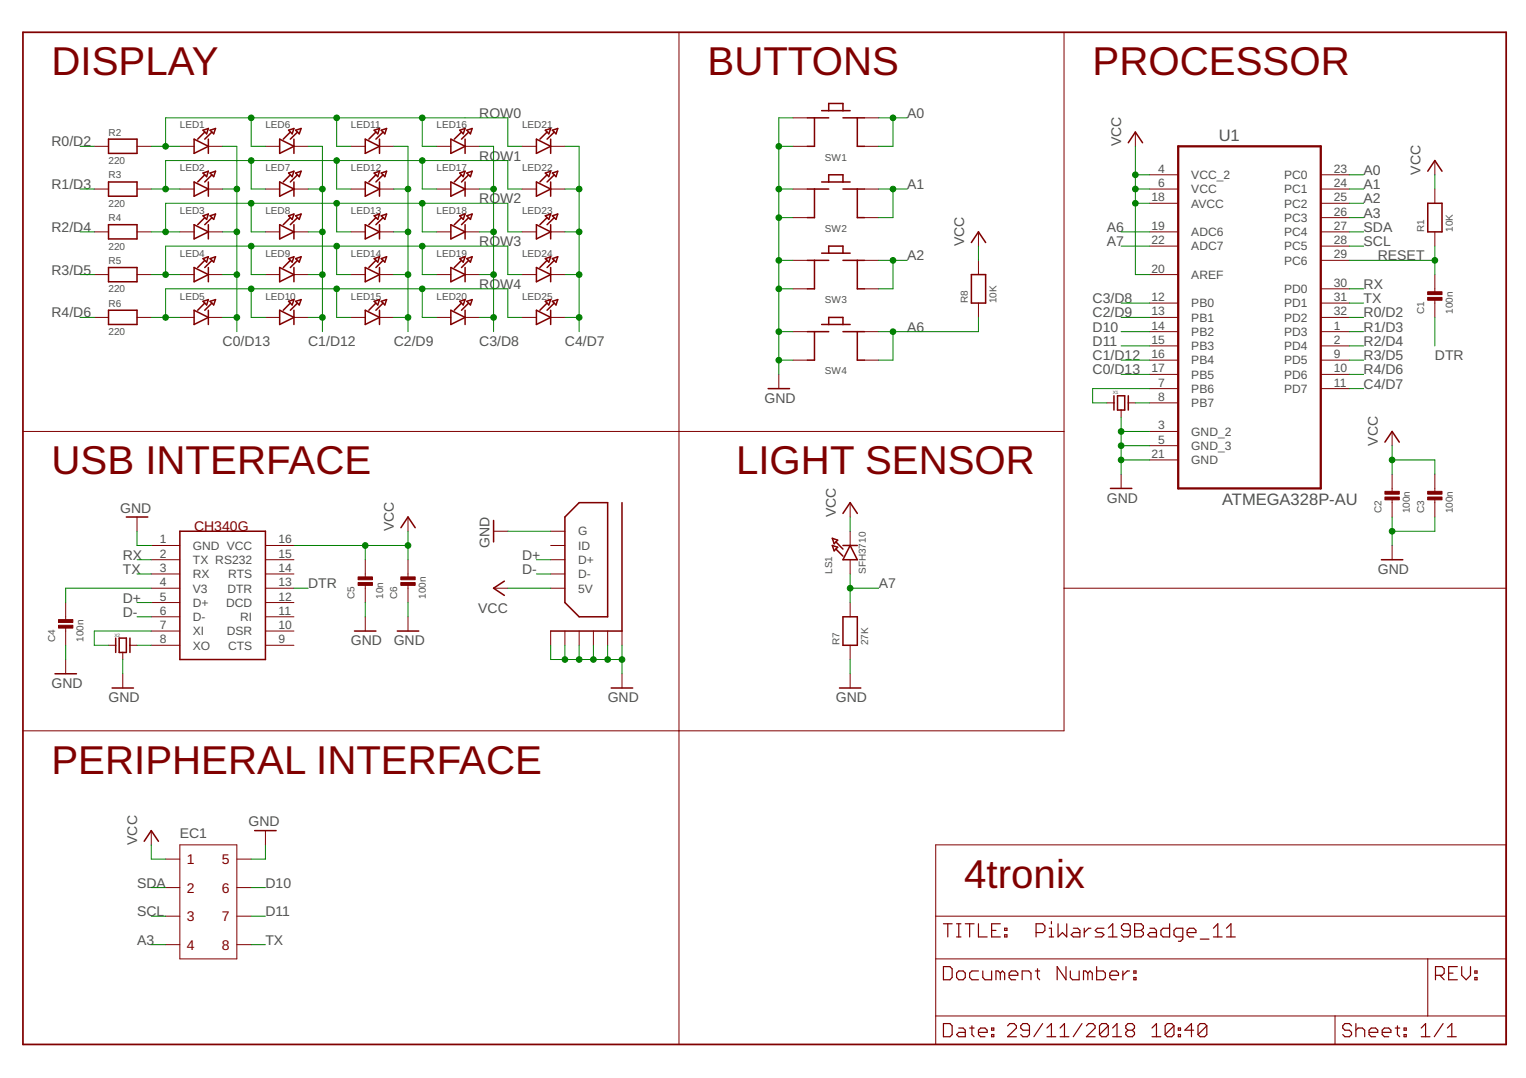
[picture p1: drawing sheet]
<svg xmlns="http://www.w3.org/2000/svg" width="297mm" height="210mm" viewBox="0 0 297 210" stroke-linecap="round" stroke-linejoin="round" font-family="sans-serif">
<g fill="none" stroke="#800000" stroke-width=".19">
<path d="M132.2 6.3v197.1M207.1 6.3v136h-202.6M18.4 36.8h2.7M18.4 28.5h2.7M26.7 36.8h2.7M26.7 28.5h2.7M35 36.8h2.8M35 28.5h2.8M40.6 36.8h2.7M40.6 28.5h2.7M51.7 36.8h2.7M51.7 28.5h2.7"/>
<path d="M57.2 36.8h2.8M57.2 28.5h2.8M68.3 36.8h2.8M68.3 28.5h2.8M73.9 36.8h2.7M73.9 28.5h2.7M85 36.8h2.8M85 28.5h2.8M90.5 36.8h2.8M90.5 28.5h2.8M101.6 36.8h2.8M101.6 28.5h2.8"/>
<path d="M107.2 36.8h2.8M107.2 28.5h2.8M154.4 36.8h2.8M154.4 28.5h2.8M154.4 22.9h2.8M168.3 36.8h2.7M168.3 28.5h2.7M168.3 22.9h2.7M221 25.7v2.8M223.8 34h5.5M223.8 36.8h5.5M223.8 39.6h5.5"/>
<path d="M257.1 34h5.6M257.1 36.8h5.6M257.1 39.6h5.6M279.3 31.3v2.7M279.3 36.8v2.8M18.4 45.1h2.7M18.4 53.5h2.7M26.7 45.1h2.7M26.7 53.5h2.7M35 45.1h2.8M35 53.5h2.8M40.6 45.1h2.7"/>
<path d="M40.6 53.5h2.7M51.7 45.1h2.7M51.7 53.5h2.7M57.2 45.1h2.8M57.2 53.5h2.8M68.3 45.1h2.8M68.3 53.5h2.8M73.9 45.1h2.7M73.9 53.5h2.7M85 45.1h2.8M85 53.5h2.8M90.5 45.1h2.8"/>
<path d="M90.5 53.5h2.8M101.6 45.1h2.8M101.6 53.5h2.8M107.2 45.1h2.8M107.2 53.5h2.8M154.4 42.4h2.8M154.4 50.7h2.8M154.4 56.2h2.8M168.3 42.4h2.7M168.3 50.7h2.7M168.3 56.2h2.7M190.5 45.1v2.8"/>
<path d="M190.5 50.7v2.8M190.5 59v2.8M223.8 45.1h5.5M223.8 47.9h5.5M223.8 53.5h5.5M223.8 59h5.5M257.1 45.1h5.6M257.1 47.9h5.6M257.1 59h5.6M257.1 42.4h5.6M257.1 50.7h5.6M257.1 56.2h5.6"/>
<path d="M279.3 45.1v2.8M279.3 53.5v3.3M279.3 58.5v3.3M18.4 61.8h2.7M26.7 61.8h2.7M35 61.8h2.8M40.6 61.8h2.7M51.7 61.8h2.7M57.2 61.8h2.8M68.3 61.8h2.8M73.9 61.8h2.7M85 61.8h2.8"/>
<path d="M90.5 61.8h2.8M101.6 61.8h2.8M107.2 61.8h2.8M151.6 72.9v2.8M154.4 64.6h2.8M154.4 70.1h2.8M168.3 64.6h2.7M168.3 70.1h2.7M215.5 78.4h1.3M218.2 79.8v1.4M219.6 78.4h1.4M223.8 61.8h5.5"/>
<path d="M223.8 64.6h5.5M223.8 67.4h5.5M223.8 70.1h5.5M223.8 72.9h5.5M223.8 75.7h5.5M223.8 78.4h5.5M257.1 61.8h5.6M257.1 64.6h5.6M257.1 67.4h5.6M257.1 70.1h5.6M257.1 72.9h5.6M257.1 75.7h5.6"/>
<path d="M4.5 84h202.6M165.5 97.9v2.8M218.2 92.3v2.8M223.8 84h5.5M223.8 86.8h5.5M223.8 89.6h5.5M271 84v2.8M271 92.3v3.4M271 97.3v3.4M279.3 92.3v3.4M279.3 97.3v3.4M12.8 117.3v3.3"/>
<path d="M26.7 100.7v2.7M29.4 114.5h5.6M29.4 117.3h5.6M29.4 106.2h5.6M29.4 109h5.6M29.4 111.8h5.6M51.7 114.5h5.5M51.7 117.3h5.5M51.7 106.2h5.5M51.7 109h5.5M51.7 111.8h5.5M71.1 109v3.3"/>
<path d="M71.1 114v3.3M79.4 100.7v2.7M79.4 109v3.3M79.4 114v3.3M96.1 114.5h2.7M96.1 103.4h2.7M107.2 114.5h2.8M107.2 106.2h2.8M107.2 109h2.8M107.2 111.8h2.8M107.2 103.4h2.8M165.5 103.4v2.8"/>
<path d="M165.5 109v2.8M165.5 117.3v2.8M207.1 114.5h86.1M271 106.2v2.8M12.8 122.3v3.3M12.8 128.4v2.8M21.1 125.6h1.4M23.9 127v1.4M23.9 131.2v2.8M25.3 125.6h1.4M29.4 125.6h5.6M29.4 120.1h5.6"/>
<path d="M29.4 122.9h5.6M51.7 125.6h5.5M51.7 120.1h5.5M51.7 122.9h5.5M71.1 120.1v2.8M79.4 120.1v2.8M107.2 122.9v2.7M110 122.9v2.7M112.7 122.9v2.7M115.5 122.9v2.7M118.3 122.9v2.7M121.1 122.9v2.7"/>
<path d="M121.1 131.2v2.8M165.5 125.6v2.8M165.5 131.2v2.8M29.4 161.7v2.8M32.2 178.4h2.8M32.2 167.3h2.8M32.2 172.8h2.8M35 164.5h11.1v22.2h-11.1zM46.1 178.4h2.8M46.1 167.3h2.8M46.1 172.8h2.8M51.7 161.7v2.8"/>
<path d="M182.1 164.5h111.1v38.9h-111.1zM182.1 178.4h111.1M32.2 183.9h2.8M46.1 183.9h2.8M182.1 186.7h111.1M182.1 197.8h111.1M259.9 197.8v5.6M277.9 186.7v11.1"/>
</g>
<path d="M4.5 6.3h288.7v197.1h-288.7z" fill="none" stroke="#800000" stroke-width=".34"/>
<g fill="none" stroke="#800000" stroke-width=".23">
<path d="M183.6 179.9h1.7M184.5 179.9v2.5M186.2 179.9h.8M186.6 179.9v2.5M187.9 179.9h1.7M188.7 179.9v2.5M190.5 179.9v2.5h1.7M194.7 179.9h-1.7v2.5h1.7M204.7 179.5v.4M206 179.9v2.5l.8-.8 .8 .8v-2.5M220.9 179.9h1.2l.5 .4v.4l-.5 .5 .5 .4v.4l-.5 .4h-1.2zM227.7 179.9v2.5h-1.3l-.4-.4v-.8l.4-.5h1.3"/>
<path d="M183.6 188.2h1.3l.4 .4v1.7l-.4 .5h-1.3zM183.6 199.3h1.3l.4 .4v1.7l-.4 .5h-1.3zM186.2 189.5l.4-.4h.9l.4 .4v.8l-.4 .5h-.9l-.4-.5zM186.2 182.4h.8M189.2 199.7v1.7l.4 .5M190.5 189.1h-1.3l-.5 .4v.8l.5 .5h1.3M191.3 189.1v1.2l.4 .5h1.3v-1.7M193 181.2h.9M194.7 189.5l-.4-.4h-.4v1.7M194.7 189.5l.4-.4 .5 .4v1.3M194.7 189.5v1.3M195.6 182h.4v.4h-.4z"/>
<path d="M195.6 180.7h.4v.5h-.4zM196.1 199.7l.5-.4h.8l.4 .4v.5l-1.7 1.7h1.7M196.4 189.9h1.7v-.4l-.4-.4h-.9l-.4 .4v.8l.4 .5h.9M199 190.8v-1.7h1.3l.4 .4v1.3M201.5 189.1h.9M201.7 181.6h1.3l.4-.4v-.9l-.4-.4h-1.3v2.5M202 188.6v1.7l.4 .5M202.9 199.3l-1.6 2.6M204.2 180.7h.5v1.7M204.2 182.4h.9M207.5 188.2v2.6l-1.7-2.6v2.6M208.3 189.1v1.2l.5 .5h1.3v-1.7"/>
<path d="M208.9 180.7h.9l.4 .5v1.2h-1.3l-.4-.4 .4-.4h1.3M210.6 199.3l-1.7 2.6M211.1 180.7v1.7M211.5 199.7l.4-.4h.8l.5 .4v.5l-1.7 1.7h1.7M211.8 189.5l-.5-.4h-.4v1.7M211.8 189.5v1.3M211.8 189.5l.4-.4 .4 .4v1.3M212.3 180.7h-.4l-.8 .9M213.5 188.2v2.6h1.2l.5-.5v-.8l-.5-.4h-1.2M214.9 180.7h-1.3l-.4 .5 .4 .4h.9l.4 .4-.4 .4h-1.3M215.7 199.7v1.7l-.4 .5h-.8l-.5-.5M215.7 199.7l-.4-.4h-.8l-.5 .4v1.7"/>
<path d="M215.7 199.7l-1.7 1.7M215.8 182.4h1.6M215.8 180.7l.8-.8v2.5M216 189.9h1.7v-.4l-.4-.4h-.8l-.5 .4v.8l.5 .5h.8M218.6 189.1v1.7M219.9 189.1h-.5l-.8 .8M220 181.2h-1.3l-.4-.5v-.4l.4-.4h.9l.4 .4v1.7l-.4 .4h-.9l-.4-.4M220.7 190.3h.4v.5h-.4zM220.7 189.1h.4v.4h-.4zM220.9 181.2h1.2M223.8 180.7h.9l.4 .5v1.2h-1.3l-.4-.4 .4-.4h1.3M228.5 199.7v1.7l-.4 .5h-.9l-.4-.5"/>
<path d="M228.5 199.7l-.4-.4h-.9l-.4 .4v1.7M228.5 199.7l-1.7 1.7M230.2 182.4h-1.2l-.5-.4v-.8l.5-.5h1.2v2.2l-.4 .4h-.4M231.1 181.6h1.7v-.4l-.4-.5h-.9l-.4 .5v.8l.4 .4h.9M233.6 182.9h1.7M234.9 199.7v1.7l-.4 .5h-.9l-.4-.5M234.9 199.7l-.4-.4h-.9l-.4 .4v1.7M234.9 199.7l-1.7 1.7M236.2 182.4h1.7M236.2 180.7l.8-.8v2.5M238.7 182.4h1.8M238.7 180.7l.9-.8v2.5"/>
<path d="M263.1 199.7l-.4-.4h-.9l-.4 .4v.5l.4 .4h.9l.4 .4v.4l-.4 .5h-.9l-.4-.5M263.9 199.3v2.6M272 199.7v1.7l.5 .5M279.4 189.9h1.3l.4-.4v-.9l-.4-.4h-1.3v2.6M280.3 189.9l.8 .9M280.9 199.3l-1.7 2.6M282 189.5h.8M283.7 188.2h-1.7v2.6h1.7M284.5 188.2v1.7l.9 .9 .8-.9v-1.7M287.1 190.3h.4v.5h-.4zM287.1 189.1h.4v.4h-.4zM186.6 200.2h.9l.4 .4v1.3h-1.3l-.4-.5 .4-.4h1.3"/>
<path d="M188.7 200.2h.9M190.5 201h1.7v-.4l-.5-.4h-.8l-.4 .4v.8l.4 .5h.8M193 201.4h.4v.5h-.4zM193 200.2h.4v.4h-.4zM200.4 200.6h-1.3l-.4-.4v-.5l.4-.4h.9l.4 .4v1.7l-.4 .5h-.9l-.4-.5M203.8 201.9h1.7M203.8 200.2l.9-.9v2.6M206.4 201.9h1.7M206.4 200.2l.8-.9v2.6M216.6 201.9h1.7M216.6 200.2l.8-.9v2.6M219.6 200.6l-.5 .4v.4l.5 .5h.8l.4-.5v-.4l-.4-.4"/>
<path d="M219.6 200.6l-.5-.4v-.5l.5-.4h.8l.4 .4v.5l-.4 .4M219.6 200.6h.8M224.2 201.9h1.8M224.2 200.2l.9-.9v2.6M229.4 201.4h.4v.5h-.4zM229.4 200.2h.4v.4h-.4zM232.3 200.6h-1.7l1.3-1.3v2.6M263.9 200.6l.5-.4h.8l.4 .4v1.3M266.5 201h1.7v-.4l-.4-.4h-.9l-.4 .4v.8l.4 .5h.9M269 201h1.7v-.4l-.4-.4h-.8l-.5 .4v.8l.5 .5h.8M271.6 200.2h.9M273.3 201.4h.4v.5h-.4z"/>
<path d="M273.3 200.2h.4v.4h-.4zM276.6 201.9h1.7M276.6 200.2l.9-.9v2.6M281.7 201.9h1.8M281.7 200.2l.9-.9v2.6"/>
</g>
<g fill="none" stroke="#800000" stroke-width=".3">
<path d="M21.1 27.1h5.6v2.8h-5.6zM21.1 35.4h5.6v2.8h-5.6zM37.8 27.1l2.8 1.4-2.8 1.4zM37.8 35.4l2.8 1.4-2.8 1.4zM39.5 25.4l1.1-.4-.4 1.1zM39.5 33.7l1.1-.4-.4 1.1zM39.9 25.7l-1.4 1.4M39.9 34l-1.4 1.4M40.6 27.1v2.8M40.6 35.4v2.8M40.9 25.4l1.1-.4-.4 1.1zM40.9 33.7l1.1-.4-.4 1.1z"/>
<path d="M41.3 25.7l-1.4 1.4M41.3 34l-1.4 1.4M54.4 27.1l2.8 1.4-2.8 1.4zM54.4 35.4l2.8 1.4-2.8 1.4zM56.2 25.4l1-.4-.3 1.1zM56.2 33.7l1-.4-.3 1.1zM56.5 25.7l-1.4 1.4M56.5 34l-1.4 1.4M57.2 27.1v2.8M57.2 35.4v2.8M57.6 25.4l1-.4-.3 1.1zM57.6 33.7l1-.4-.3 1.1z"/>
<path d="M57.9 34l-1.4 1.4M57.9 25.7l-1.4 1.4M71.1 27.1l2.8 1.4-2.8 1.4zM71.1 35.4l2.8 1.4-2.8 1.4zM72.8 25.4l1.1-.4-.4 1.1zM72.8 33.7l1.1-.4-.4 1.1zM73.2 25.7l-1.4 1.4M73.2 34l-1.4 1.4M73.9 27.1v2.8M73.9 35.4v2.8M74.2 25.4l1-.4-.3 1.1zM74.2 33.7l1-.4-.3 1.1z"/>
<path d="M74.6 34l-1.4 1.4M74.6 25.7l-1.4 1.4M87.8 27.1l2.7 1.4-2.7 1.4zM87.8 35.4l2.7 1.4-2.7 1.4zM89.5 25.4l1-.4-.3 1.1zM89.5 33.7l1-.4-.3 1.1zM89.8 25.7l-1.4 1.4M89.8 34l-1.4 1.4M90.5 27.1v2.8M90.5 35.4v2.8M90.9 25.4l1-.4-.3 1.1zM90.9 33.7l1-.4-.3 1.1z"/>
<path d="M91.2 34l-1.4 1.4M91.2 25.7l-1.4 1.4M104.4 27.1l2.8 1.4-2.8 1.4zM104.4 35.4l2.8 1.4-2.8 1.4zM106.2 25.4l1-.4-.4 1.1zM106.2 33.7l1-.4-.4 1.1zM106.5 34l-1.4 1.4M106.5 25.7l-1.4 1.4M107.2 27.1v2.8M107.2 35.4v2.8M107.5 25.4l1.1-.4-.4 1.1zM107.5 33.7l1.1-.4-.4 1.1z"/>
<path d="M107.9 34l-1.4 1.4M107.9 25.7l-1.4 1.4M157.2 22.9h4.1M157.2 36.8h4.1M158.5 22.9v5.6h-1.3M158.5 36.8v5.6h-1.3M159.9 35.4h5.6M159.9 21.5h5.6M161.3 21.5v-1.3h2.8v1.3M161.3 35.4v-1.4h2.8v1.4M164.1 22.9h4.2M164.1 36.8h4.2"/>
<path d="M166.9 22.9v5.6h1.4M166.9 36.8v5.6h1.4M219.6 27.8l1.4-2.1 1.4 2.1M277.9 39.6h2.8v5.5h-2.8zM277.9 33.3l1.4-2 1.4 2M21.1 43.8h5.6v2.7h-5.6zM21.1 52.1h5.6v2.8h-5.6zM37.8 43.8l2.8 1.3-2.8 1.4zM37.8 52.1l2.8 1.4-2.8 1.4zM39.5 42l1.1-.3-.4 1zM39.5 50.4l1.1-.4-.4 1zM39.5 58.7l1.1-.4-.4 1.1z"/>
<path d="M39.9 42.4l-1.4 1.4M39.9 50.7l-1.4 1.4M39.9 59l-1.4 1.4M40.6 43.8v2.7M40.6 52.1v2.8M40.9 42l1.1-.3-.4 1zM40.9 50.4l1.1-.4-.4 1zM40.9 58.7l1.1-.4-.4 1.1zM41.3 42.4l-1.4 1.4M41.3 50.7l-1.4 1.4M41.3 59l-1.4 1.4M54.4 43.8l2.8 1.3-2.8 1.4z"/>
<path d="M54.4 52.1l2.8 1.4-2.8 1.4zM56.2 42l1-.3-.3 1zM56.2 50.4l1-.4-.3 1zM56.2 58.7l1-.4-.3 1.1zM56.5 42.4l-1.4 1.4M56.5 50.7l-1.4 1.4M56.5 59l-1.4 1.4M57.2 43.8v2.7M57.2 52.1v2.8M57.6 42l1-.3-.3 1zM57.6 50.4l1-.4-.3 1zM57.6 58.7l1-.4-.3 1.1z"/>
<path d="M57.9 42.4l-1.4 1.4M57.9 50.7l-1.4 1.4M57.9 59l-1.4 1.4M71.1 43.8l2.8 1.3-2.8 1.4zM71.1 52.1l2.8 1.4-2.8 1.4zM72.8 42l1.1-.3-.4 1zM72.8 50.4l1.1-.4-.4 1zM72.8 58.7l1.1-.4-.4 1.1zM73.2 42.4l-1.4 1.4M73.2 50.7l-1.4 1.4M73.2 59l-1.4 1.4M73.9 43.8v2.7"/>
<path d="M73.9 52.1v2.8M74.2 42l1-.3-.3 1zM74.2 50.4l1-.4-.3 1zM74.2 58.7l1-.4-.3 1.1zM74.6 42.4l-1.4 1.4M74.6 50.7l-1.4 1.4M74.6 59l-1.4 1.4M87.8 43.8l2.7 1.3-2.7 1.4zM87.8 52.1l2.7 1.4-2.7 1.4zM89.5 42l1-.3-.3 1zM89.5 50.4l1-.4-.3 1zM89.5 58.7l1-.4-.3 1.1z"/>
<path d="M89.8 42.4l-1.4 1.4M89.8 50.7l-1.4 1.4M89.8 59l-1.4 1.4M90.5 43.8v2.7M90.5 52.1v2.8M90.9 58.7l1-.4-.3 1.1zM90.9 42l1-.3-.3 1zM90.9 50.4l1-.4-.3 1zM91.2 42.4l-1.4 1.4M91.2 50.7l-1.4 1.4M91.2 59l-1.4 1.4M104.4 43.8l2.8 1.3-2.8 1.4z"/>
<path d="M104.4 52.1l2.8 1.4-2.8 1.4zM106.2 42l1-.3-.4 1zM106.2 50.4l1-.4-.4 1zM106.2 58.7l1-.4-.4 1.1zM106.5 42.4l-1.4 1.4M106.5 50.7l-1.4 1.4M106.5 59l-1.4 1.4M107.2 43.8v2.7M107.2 52.1v2.8M107.5 42l1.1-.3-.4 1zM107.5 50.4l1.1-.4-.4 1zM107.5 58.7l1.1-.4-.4 1.1z"/>
<path d="M107.9 42.4l-1.4 1.4M107.9 50.7l-1.4 1.4M107.9 59l-1.4 1.4M157.2 50.7h4.1M158.5 50.7v5.5h-1.3M159.9 49.3h5.6M161.3 49.3v-1.4h2.8v1.4M164.1 50.7h4.2M166.9 50.7v5.5h1.4M189.1 53.5h2.8v5.5h-2.8zM189.1 47.2l1.4-2.1 1.4 2.1M21.1 60.4h5.6v2.8h-5.6z"/>
<path d="M37.8 60.4l2.8 1.4-2.8 1.4zM40.6 60.4v2.8M54.4 60.4l2.8 1.4-2.8 1.4zM57.2 60.4v2.8M71.1 60.4l2.8 1.4-2.8 1.4zM73.9 60.4v2.8M87.8 60.4l2.7 1.4-2.7 1.4zM90.5 60.4v2.8M104.4 60.4l2.8 1.4-2.8 1.4zM107.2 60.4v2.8M149.5 75.7h4.2M157.2 64.6h4.1"/>
<path d="M158.5 64.6v5.5h-1.3M159.9 63.2h5.6M161.3 63.2v-1.4h2.8v1.4M164.1 64.6h4.2M166.9 64.6v5.5h1.4M216.8 77.1v2.7M217.5 77.1h1.4v2.7h-1.4zM219.6 77.1v2.7M112.7 97.9h5.6v22.2h-5.6l-2.7-2.8v-16.6zM121.1 97.9v25h-13.9M164.1 100l1.4-2.1 1.4 2.1M216.2 95.1h4.1"/>
<path d="M269.6 86.1l1.4-2.1 1.4 2.1M24.6 100.7h4.2M35 103.4h16.7v25h-16.7zM78 102.7l1.4-2 1.4 2M96.1 101.3v4.2M98.2 113.2l-2.1 1.3 2.1 1.4M162 106.2l1 .4-.6 .7zM162 104.8l1 .4-.6 .7zM162.7 105.5l1.4 1.4M162.7 106.9l1.4 1.4M164.1 106.2h2.8M165.5 106.2l1.4 2.8h-2.8z"/>
<path d="M268.9 109h4.1M10.7 131.2h4.2M21.8 134h4.2M22.5 124.2v2.8M23.2 124.2h1.4v2.8h-1.4zM25.3 124.2v2.8M69 122.9h4.2M77.3 122.9h4.2M119 134h4.1M163.4 134h4.2M164.1 120.1h2.8v5.5h-2.8zM28.1 163.8l1.3-2.1 1.4 2.1"/>
<path d="M49.6 161.7h4.1"/>
</g>
<path d="M229.3 28.5h27.8v66.6h-27.8z" fill="none" stroke="#800000" stroke-width=".44"/>
<g fill="#800000" stroke="#800000" stroke-width=".19">
<path d="M277.9 57.9h2.8v.6h-2.8z"/>
<path d="M277.9 56.8h2.8v.6h-2.8z"/>
<path d="M269.6 96.8h2.8v.5h-2.8z"/>
<path d="M269.6 95.7h2.8v.5h-2.8z"/>
<path d="M277.9 96.8h2.8v.5h-2.8z"/>
<path d="M277.9 95.7h2.8v.5h-2.8z"/>
<path d="M11.4 121.8h2.8v.5h-2.8z"/>
<path d="M11.4 120.6h2.8v.6h-2.8z"/>
<path d="M69.7 113.4h2.8v.6h-2.8z"/>
<path d="M69.7 112.3h2.8v.6h-2.8z"/>
<path d="M78 113.4h2.8v.6h-2.8z"/>
<path d="M78 112.3h2.8v.6h-2.8z"/>
</g>
<g fill="none" stroke="#008000" stroke-width=".19">
<path d="M15.6 36.8h2.8M15.6 28.5h2.8M29.4 36.8h5.6M29.4 28.5h5.6M32.2 36.8v-5.5h66.6v5.5h2.8M32.2 28.5v-5.6h66.6v5.6h2.8M43.3 36.8h2.8M43.3 28.5h2.8v36.1M48.9 31.3v5.5h2.8M48.9 22.9v5.6h2.8M48.9 39.6v5.5h2.8M60 36.8h2.8"/>
<path d="M60 28.5h2.8v36.1M65.5 31.3v5.5h2.8M65.5 22.9v5.6h2.8M65.5 39.6v5.5h2.8M76.6 36.8h2.8M76.6 28.5h2.8v36.1M82.2 31.3v5.5h2.8M82.2 22.9v5.6h2.8M82.2 39.6v5.5h2.8M93.3 36.8h2.8M93.3 28.5h2.8v36.1M110 36.8h2.7"/>
<path d="M110 28.5h2.7v36.1M151.6 36.8h2.8M151.6 28.5h2.8M154.4 22.9h-2.8v50M171 36.8h5.6M171 22.9h5.6M173.8 22.9v5.6h-2.8M173.8 36.8v5.6h-2.8M221 28.5v25h2.8M221 34h2.8M221 36.8h2.8M221 39.6h2.8"/>
<path d="M262.7 34h2.7M262.7 36.8h2.7M262.7 39.6h2.7M279.3 34v2.8M15.6 53.5h2.8M15.6 45.1h2.8M29.4 53.5h5.6M29.4 45.1h5.6M32.2 53.5v-5.6h66.6v5.6h2.8M32.2 45.1v-5.5h66.6v5.5h2.8M43.3 53.5h2.8M43.3 45.1h2.8"/>
<path d="M48.9 47.9v5.6h2.8M48.9 56.2v5.6h2.8M60 53.5h2.8M60 45.1h2.8M65.5 47.9v5.6h2.8M65.5 56.2v5.6h2.8M76.6 53.5h2.8M76.6 45.1h2.8M82.2 47.9v5.6h2.8M82.2 56.2v5.6h2.8M93.3 53.5h2.8M93.3 45.1h2.8"/>
<path d="M110 53.5h2.7M110 45.1h2.7M151.6 42.4h2.8M151.6 50.7h2.8M151.6 56.2h2.8M171 50.7h5.6M173.8 50.7v5.5h-2.8M190.5 47.9v2.8M218.2 45.1h5.6M218.2 47.9h5.6M218.2 59h5.6M262.7 42.4h2.7"/>
<path d="M262.7 50.7h16.6M262.7 56.2h2.7M262.7 45.1h2.7M262.7 47.9h2.7M262.7 59h2.7M279.3 47.9v5.6M15.6 61.8h2.8M29.4 61.8h5.6M32.2 61.8v-5.6h66.6v5.6h2.8M43.3 61.8h2.8M60 61.8h2.8M76.6 61.8h2.8"/>
<path d="M93.3 61.8h2.8M110 61.8h2.7M151.6 64.6h2.8M151.6 70.1h2.8M173.8 64.6v5.5h-2.8M190.5 61.8v2.8h-19.5M218.2 64.6h5.6M218.2 70.1h5.6M218.2 61.8h5.6M218.2 72.9h5.6M218.2 67.4h5.6M221 78.4h2.8"/>
<path d="M223.8 75.7h-11.1v2.7h2.8M262.7 64.6h2.7M262.7 70.1h2.7M262.7 75.7h2.7M262.7 61.8h2.7M262.7 72.9h2.7M262.7 67.4h2.7M279.3 61.8v5.6M218.2 89.6h5.6M218.2 81.2v11.1M218.2 84h5.6M218.2 86.8h5.6"/>
<path d="M271 89.6h8.3v2.7M271 86.8v5.5M26.7 103.4v2.8h2.7M26.7 109h2.7M26.7 111.8h2.7M26.7 117.3h2.7M29.4 114.5h-16.6v2.8M57.2 106.2h22.2M57.2 114.5h2.8M71.1 106.2v2.8M71.1 117.3v2.8M79.4 103.4v5.6"/>
<path d="M79.4 117.3v2.8M98.8 114.5h8.4M98.8 103.4h8.4M104.4 109h2.8M104.4 111.8h2.8M165.5 114.5h5.5M165.5 100.7v2.7M165.5 111.8v5.5M271 100.7v5.5M279.3 100.7v2.7h-8.3M12.8 125.6v2.8M23.9 128.4v2.8"/>
<path d="M26.7 125.6h2.7M26.7 120.1h2.7M29.4 122.9h-11v2.7h2.7M107.2 125.6v2.8h13.9M110 125.6v2.8M112.7 125.6v2.8M115.5 125.6v2.8M118.3 125.6v2.8M121.1 125.6v5.6M165.5 128.4v2.8M29.4 164.5v2.8h2.8M29.4 172.8h2.8"/>
<path d="M29.4 178.4h2.8M48.9 172.8h2.8M48.9 178.4h2.8M51.7 164.5v2.8h-2.8M29.4 183.9h2.8M48.9 183.9h2.8"/>
</g>
<g fill="#008000" stroke="#008000" stroke-width=".19">
<circle cx="221" cy="34" r=".55"/>
<circle cx="221" cy="36.8" r=".55"/>
<circle cx="221" cy="39.6" r=".55"/>
<circle cx="271" cy="89.6" r=".55"/>
<circle cx="79.4" cy="106.2" r=".55"/>
<circle cx="71.1" cy="106.2" r=".55"/>
<circle cx="218.2" cy="84" r=".55"/>
<circle cx="218.2" cy="86.8" r=".55"/>
<circle cx="218.2" cy="89.6" r=".55"/>
<circle cx="271" cy="103.4" r=".55"/>
<circle cx="151.6" cy="28.5" r=".55"/>
<circle cx="151.6" cy="36.8" r=".55"/>
<circle cx="151.6" cy="42.4" r=".55"/>
<circle cx="151.6" cy="50.7" r=".55"/>
<circle cx="151.6" cy="56.2" r=".55"/>
<circle cx="151.6" cy="64.6" r=".55"/>
<circle cx="151.6" cy="70.1" r=".55"/>
<circle cx="121.1" cy="128.4" r=".55"/>
<circle cx="110" cy="128.4" r=".55"/>
<circle cx="112.7" cy="128.4" r=".55"/>
<circle cx="115.5" cy="128.4" r=".55"/>
<circle cx="118.3" cy="128.4" r=".55"/>
<circle cx="173.8" cy="64.6" r=".55"/>
<circle cx="165.5" cy="114.5" r=".55"/>
<circle cx="79.4" cy="61.8" r=".55"/>
<circle cx="79.4" cy="53.5" r=".55"/>
<circle cx="79.4" cy="45.1" r=".55"/>
<circle cx="79.4" cy="36.8" r=".55"/>
<circle cx="62.8" cy="36.8" r=".55"/>
<circle cx="62.8" cy="45.1" r=".55"/>
<circle cx="62.8" cy="53.5" r=".55"/>
<circle cx="62.8" cy="61.8" r=".55"/>
<circle cx="46.1" cy="61.8" r=".55"/>
<circle cx="46.1" cy="53.5" r=".55"/>
<circle cx="46.1" cy="45.1" r=".55"/>
<circle cx="46.1" cy="36.8" r=".55"/>
<circle cx="173.8" cy="22.9" r=".55"/>
<circle cx="173.8" cy="36.8" r=".55"/>
<circle cx="173.8" cy="50.7" r=".55"/>
<circle cx="279.3" cy="50.7" r=".55"/>
<circle cx="32.2" cy="28.5" r=".55"/>
<circle cx="48.9" cy="22.9" r=".55"/>
<circle cx="65.5" cy="22.9" r=".55"/>
<circle cx="82.2" cy="22.9" r=".55"/>
<circle cx="32.2" cy="36.8" r=".55"/>
<circle cx="48.9" cy="31.3" r=".55"/>
<circle cx="65.5" cy="31.3" r=".55"/>
<circle cx="82.2" cy="31.3" r=".55"/>
<circle cx="32.2" cy="45.1" r=".55"/>
<circle cx="48.9" cy="39.6" r=".55"/>
<circle cx="65.5" cy="39.6" r=".55"/>
<circle cx="82.2" cy="39.6" r=".55"/>
<circle cx="32.2" cy="53.5" r=".55"/>
<circle cx="48.9" cy="47.9" r=".55"/>
<circle cx="65.5" cy="47.9" r=".55"/>
<circle cx="82.2" cy="47.9" r=".55"/>
<circle cx="32.2" cy="61.8" r=".55"/>
<circle cx="48.9" cy="56.2" r=".55"/>
<circle cx="65.5" cy="56.2" r=".55"/>
<circle cx="82.2" cy="56.2" r=".55"/>
<circle cx="96.1" cy="36.8" r=".55"/>
<circle cx="96.1" cy="45.1" r=".55"/>
<circle cx="96.1" cy="53.5" r=".55"/>
<circle cx="96.1" cy="61.8" r=".55"/>
<circle cx="112.7" cy="36.8" r=".55"/>
<circle cx="112.7" cy="45.1" r=".55"/>
<circle cx="112.7" cy="53.5" r=".55"/>
<circle cx="112.7" cy="61.8" r=".55"/>
</g>
<g font-size="7.8" fill="#800000">
<text x="10" y="14.6">DISPLAY</text>
<text x="137.7" y="14.6">BUTTONS</text>
<text x="212.7" y="14.6">PROCESSOR</text>
<text x="10" y="92.3">USB INTERFACE</text>
<text x="143.3" y="92.3">LIGHT SENSOR</text>
<text x="10" y="150.6">PERIPHERAL INTERFACE</text>
<text x="187.7" y="172.8">4tronix</text>
</g>
<g font-size="3.2" fill="#505050">
<text x="237.2" y="27.5">U1</text>
<text x="237.9" y="98.3">ATMEGA328P-AU</text>
</g>
<g font-size="2.7" fill="#505050">
<text x="93.3" y="22.9">ROW0</text>
<text x="176.6" y="22.9">A0</text>
<text x="10" y="28.5">R0/D2</text>
<text x="218.2" y="28.5" transform="rotate(-90 218.2 28.5)">VCC</text>
<text x="93.3" y="31.3">ROW1</text>
<text x="265.4" y="34">A0</text>
<text x="276.5" y="34" transform="rotate(-90 276.5 34)">VCC</text>
<text x="10" y="36.8">R1/D3</text>
<text x="93.3" y="39.6">ROW2</text>
<text x="176.6" y="36.8">A1</text>
<text x="265.4" y="36.8">A1</text>
<text x="265.4" y="39.6">A2</text>
<text x="10" y="45.1">R2/D4</text>
<text x="93.3" y="47.9">ROW3</text>
<text x="187.7" y="47.9" transform="rotate(-90 187.7 47.9)">VCC</text>
<text x="215.5" y="45.1">A6</text>
<text x="215.5" y="47.9">A7</text>
<text x="265.4" y="42.4">A3</text>
<text x="265.4" y="45.1">SDA</text>
<text x="265.4" y="47.9">SCL</text>
<text x="10" y="53.5">R3/D5</text>
<text x="176.6" y="50.7">A2</text>
<text x="268.2" y="50.7">RESET</text>
<text x="93.3" y="56.2">ROW4</text>
<text x="212.7" y="59">C3/D8</text>
<text x="265.4" y="56.2">RX</text>
<text x="265.4" y="59">TX</text>
<text x="10" y="61.8">R4/D6</text>
<text x="176.6" y="64.6">A6</text>
<text x="212.7" y="61.8">C2/D9</text>
<text x="212.7" y="64.6">D10</text>
<text x="265.4" y="61.8">R0/D2</text>
<text x="265.4" y="64.6">R1/D3</text>
<text x="43.3" y="67.4">C0/D13</text>
<text x="60" y="67.4">C1/D12</text>
<text x="76.6" y="67.4">C2/D9</text>
<text x="93.3" y="67.4">C3/D8</text>
<text x="110" y="67.4">C4/D7</text>
<text x="212.7" y="70.1">C1/D12</text>
<text x="212.7" y="67.4">D11</text>
<text x="265.4" y="67.4">R2/D4</text>
<text x="265.4" y="70.1">R3/D5</text>
<text x="279.3" y="70.1">DTR</text>
<text x="212.7" y="72.9">C0/D13</text>
<text x="265.4" y="72.9">R4/D6</text>
<text x="265.4" y="75.7">C4/D7</text>
<text x="148.8" y="78.5">GND</text>
<text x="268.2" y="86.8" transform="rotate(-90 268.2 86.8)">VCC</text>
<text x="23.4" y="99.8">GND</text>
<text x="162.7" y="100.7" transform="rotate(-90 162.7 100.7)">VCC</text>
<text x="215.5" y="97.9">GND</text>
<text x="76.6" y="103.4" transform="rotate(-90 76.6 103.4)">VCC</text>
<text x="95.3" y="106.7" transform="rotate(-90 95.3 106.7)">GND</text>
<text x="23.9" y="109">RX</text>
<text x="23.9" y="111.8">TX</text>
<text x="101.6" y="109">D+</text>
<text x="101.6" y="111.8">D-</text>
<text x="268.2" y="111.8">GND</text>
<text x="23.9" y="117.3">D+</text>
<text x="60" y="114.5">DTR</text>
<text x="93.1" y="119.3">VCC</text>
<text x="171" y="114.5">A7</text>
<text x="23.9" y="120.1">D-</text>
<text x="68.3" y="125.6">GND</text>
<text x="76.6" y="125.6">GND</text>
<text x="10" y="134">GND</text>
<text x="21.1" y="136.7">GND</text>
<text x="118.3" y="136.7">GND</text>
<text x="162.7" y="136.7">GND</text>
<text x="48.4" y="160.9">GND</text>
<text x="26.7" y="164.5" transform="rotate(-90 26.7 164.5)">VCC</text>
<text x="35" y="163.1">EC1</text>
<text x="26.7" y="172.8">SDA</text>
<text x="51.7" y="172.8">D10</text>
<text x="26.7" y="178.4">SCL</text>
<text x="51.7" y="178.4">D11</text>
<text x="26.7" y="183.9">A3</text>
<text x="51.7" y="183.9">TX</text>
</g>
<g font-size="2.7" fill="#800000">
<text x="37.8" y="103.4">CH340G</text>
<text x="36.4" y="168.3">1</text>
<text x="36.4" y="173.8">2</text>
<text x="43.2" y="168.3">5</text>
<text x="43.2" y="173.8">6</text>
<text x="36.4" y="179.4">3</text>
<text x="43.2" y="179.4">7</text>
<text x="36.4" y="184.9">4</text>
<text x="43.2" y="184.9">8</text>
</g>
<g font-size="2.3" fill="#505050">
<text x="225.5" y="33.7">4</text>
<text x="231.9" y="34.9">VCC_2</text>
<text x="250" y="34.9">PC0</text>
<text x="259.6" y="33.7">23</text>
<text x="224.2" y="39.2">18</text>
<text x="225.5" y="36.4">6</text>
<text x="231.9" y="37.6">VCC</text>
<text x="231.9" y="40.4">AVCC</text>
<text x="250" y="37.7">PC1</text>
<text x="250" y="40.4">PC2</text>
<text x="259.6" y="36.4">24</text>
<text x="259.6" y="39.2">25</text>
<text x="259.6" y="42">26</text>
<text x="224.2" y="44.8">19</text>
<text x="224.2" y="47.5">22</text>
<text x="231.9" y="46">ADC6</text>
<text x="250" y="43.2">PC3</text>
<text x="250" y="46">PC4</text>
<text x="259.6" y="44.8">27</text>
<text x="259.6" y="47.5">28</text>
<text x="224.2" y="53.1">20</text>
<text x="231.9" y="48.8">ADC7</text>
<text x="250" y="48.8">PC5</text>
<text x="250" y="51.5">PC6</text>
<text x="259.6" y="50.3">29</text>
<text x="224.2" y="58.6">12</text>
<text x="231.9" y="54.3">AREF</text>
<text x="231.9" y="59.9">PB0</text>
<text x="250" y="57.1">PD0</text>
<text x="250" y="59.9">PD1</text>
<text x="259.6" y="55.9">30</text>
<text x="259.6" y="58.6">31</text>
<text x="224.2" y="61.4">13</text>
<text x="224.2" y="64.2">14</text>
<text x="231.9" y="62.6">PB1</text>
<text x="231.9" y="65.4">PB2</text>
<text x="250" y="62.6">PD2</text>
<text x="250" y="65.4">PD3</text>
<text x="259.6" y="61.4">32</text>
<text x="259.6" y="64.2">1</text>
<text x="224.2" y="67">15</text>
<text x="224.2" y="69.7">16</text>
<text x="231.9" y="68.2">PB3</text>
<text x="231.9" y="71">PB4</text>
<text x="250" y="68.2">PD4</text>
<text x="250" y="71">PD5</text>
<text x="259.6" y="67">2</text>
<text x="259.6" y="69.7">9</text>
<text x="224.2" y="72.5">17</text>
<text x="225.5" y="75.3">7</text>
<text x="231.9" y="73.7">PB5</text>
<text x="231.9" y="76.5">PB6</text>
<text x="250" y="73.7">PD6</text>
<text x="250" y="76.5">PD7</text>
<text x="259.6" y="72.5">10</text>
<text x="259.6" y="75.3">11</text>
<text x="225.5" y="78.1">8</text>
<text x="225.5" y="83.6">3</text>
<text x="231.9" y="79.3">PB7</text>
<text x="224.2" y="89.2">21</text>
<text x="225.5" y="86.4">5</text>
<text x="231.9" y="84.8">GND_2</text>
<text x="231.9" y="87.6">GND_3</text>
<text x="231.9" y="90.4">GND</text>
<text x="31.1" y="105.8">1</text>
<text x="37.6" y="107">GND VCC</text>
<text x="54.2" y="105.8">16</text>
<text x="112.5" y="104.3">G</text>
<text x="112.5" y="107">ID</text>
<text x="31.1" y="111.4">3</text>
<text x="31.1" y="108.6">2</text>
<text x="37.6" y="112.6">RX</text>
<text x="37.6" y="109.8">TX RS232</text>
<text x="44.4" y="112.6">RTS</text>
<text x="54.2" y="108.6">15</text>
<text x="54.2" y="111.4">14</text>
<text x="112.5" y="109.8">D+</text>
<text x="112.5" y="112.6">D-</text>
<text x="31.1" y="116.9">5</text>
<text x="31.1" y="119.7">6</text>
<text x="31.1" y="114.2">4</text>
<text x="37.6" y="118.1">D+</text>
<text x="37.6" y="115.4">V3</text>
<text x="44" y="118.2">DCD</text>
<text x="44.3" y="115.4">DTR</text>
<text x="54.2" y="116.9">12</text>
<text x="54.2" y="114.2">13</text>
<text x="54.2" y="119.7">11</text>
<text x="112.5" y="115.4">5V</text>
<text x="31.1" y="122.5">7</text>
<text x="31.1" y="125.3">8</text>
<text x="37.6" y="120.9">D-</text>
<text x="37.6" y="123.7">XI</text>
<text x="44.2" y="123.7">DSR</text>
<text x="46.8" y="120.9">RI</text>
<text x="54.2" y="125.3">9</text>
<text x="54.2" y="122.5">10</text>
<text x="37.6" y="126.5">XO</text>
<text x="44.4" y="126.5">CTS</text>
</g>
<g font-size="1.9" fill="#505050">
<text x="21.1" y="26.4">R2</text>
<text x="35" y="25">LED1</text>
<text x="51.7" y="25">LED6</text>
<text x="68.3" y="25">LED11</text>
<text x="85" y="25">LED16</text>
<text x="101.6" y="25">LED21</text>
<text x="21.1" y="32">220</text>
<text x="21.1" y="34.7">R3</text>
<text x="35" y="33.3">LED2</text>
<text x="51.7" y="33.3">LED7</text>
<text x="68.3" y="33.3">LED12</text>
<text x="85" y="33.3">LED17</text>
<text x="101.6" y="33.3">LED22</text>
<text x="160.6" y="31.3">SW1</text>
<text x="21.1" y="40.3">220</text>
<text x="35" y="41.7">LED3</text>
<text x="51.7" y="41.7">LED8</text>
<text x="68.3" y="41.7">LED13</text>
<text x="85" y="41.7">LED18</text>
<text x="101.6" y="41.7">LED23</text>
<text x="21.1" y="43.1">R4</text>
<text x="160.6" y="45.2">SW2</text>
<text x="277.2" y="45.1" transform="rotate(-90 277.2 45.1)">R1</text>
<text x="282.8" y="45.1" transform="rotate(-90 282.8 45.1)">10K</text>
<text x="21.1" y="48.6">220</text>
<text x="21.1" y="51.4">R5</text>
<text x="35" y="50">LED4</text>
<text x="51.7" y="50">LED9</text>
<text x="68.3" y="50">LED14</text>
<text x="85" y="50">LED19</text>
<text x="101.6" y="50">LED24</text>
<text x="21.1" y="56.9">220</text>
<text x="21.1" y="59.7">R6</text>
<text x="35" y="58.3">LED5</text>
<text x="51.7" y="58.3">LED10</text>
<text x="68.3" y="58.3">LED15</text>
<text x="85" y="58.3">LED20</text>
<text x="101.6" y="58.3">LED25</text>
<text x="160.6" y="59">SW3</text>
<text x="188.4" y="59" transform="rotate(-90 188.4 59)">R8</text>
<text x="193.9" y="59" transform="rotate(-90 193.9 59)">10K</text>
<text x="21.1" y="65.3">220</text>
<text x="277.2" y="61.1" transform="rotate(-90 277.2 61.1)">C1</text>
<text x="282.8" y="61.1" transform="rotate(-90 282.8 61.1)">100n</text>
<text x="160.6" y="72.9">SW4</text>
<text x="268.9" y="100" transform="rotate(-90 268.9 100)">C2</text>
<text x="274.4" y="100" transform="rotate(-90 274.4 100)">100n</text>
<text x="277.2" y="100" transform="rotate(-90 277.2 100)">C3</text>
<text x="282.8" y="100" transform="rotate(-90 282.8 100)">100n</text>
<text x="162" y="111.8" transform="rotate(-90 162 111.8)">LS1</text>
<text x="168.5" y="111.8" transform="rotate(-90 168.5 111.8)">SFH3710</text>
<text x="69" y="116.6" transform="rotate(-90 69 116.6)">C5</text>
<text x="74.6" y="116.6" transform="rotate(-90 74.6 116.6)">10n</text>
<text x="77.3" y="116.6" transform="rotate(-90 77.3 116.6)">C6</text>
<text x="82.9" y="116.6" transform="rotate(-90 82.9 116.6)">100n</text>
<text x="10.7" y="125" transform="rotate(-90 10.7 125)">C4</text>
<text x="16.3" y="125" transform="rotate(-90 16.3 125)">100n</text>
<text x="163.4" y="125.6" transform="rotate(-90 163.4 125.6)">R7</text>
<text x="169" y="125.6" transform="rotate(-90 169 125.6)">27K</text>
</g>
<g font-size=".9" fill="#505050">
<text x="216.6" y="76.8">X1</text>
<text x="22.3" y="124">X2</text>
</g>
</svg>
